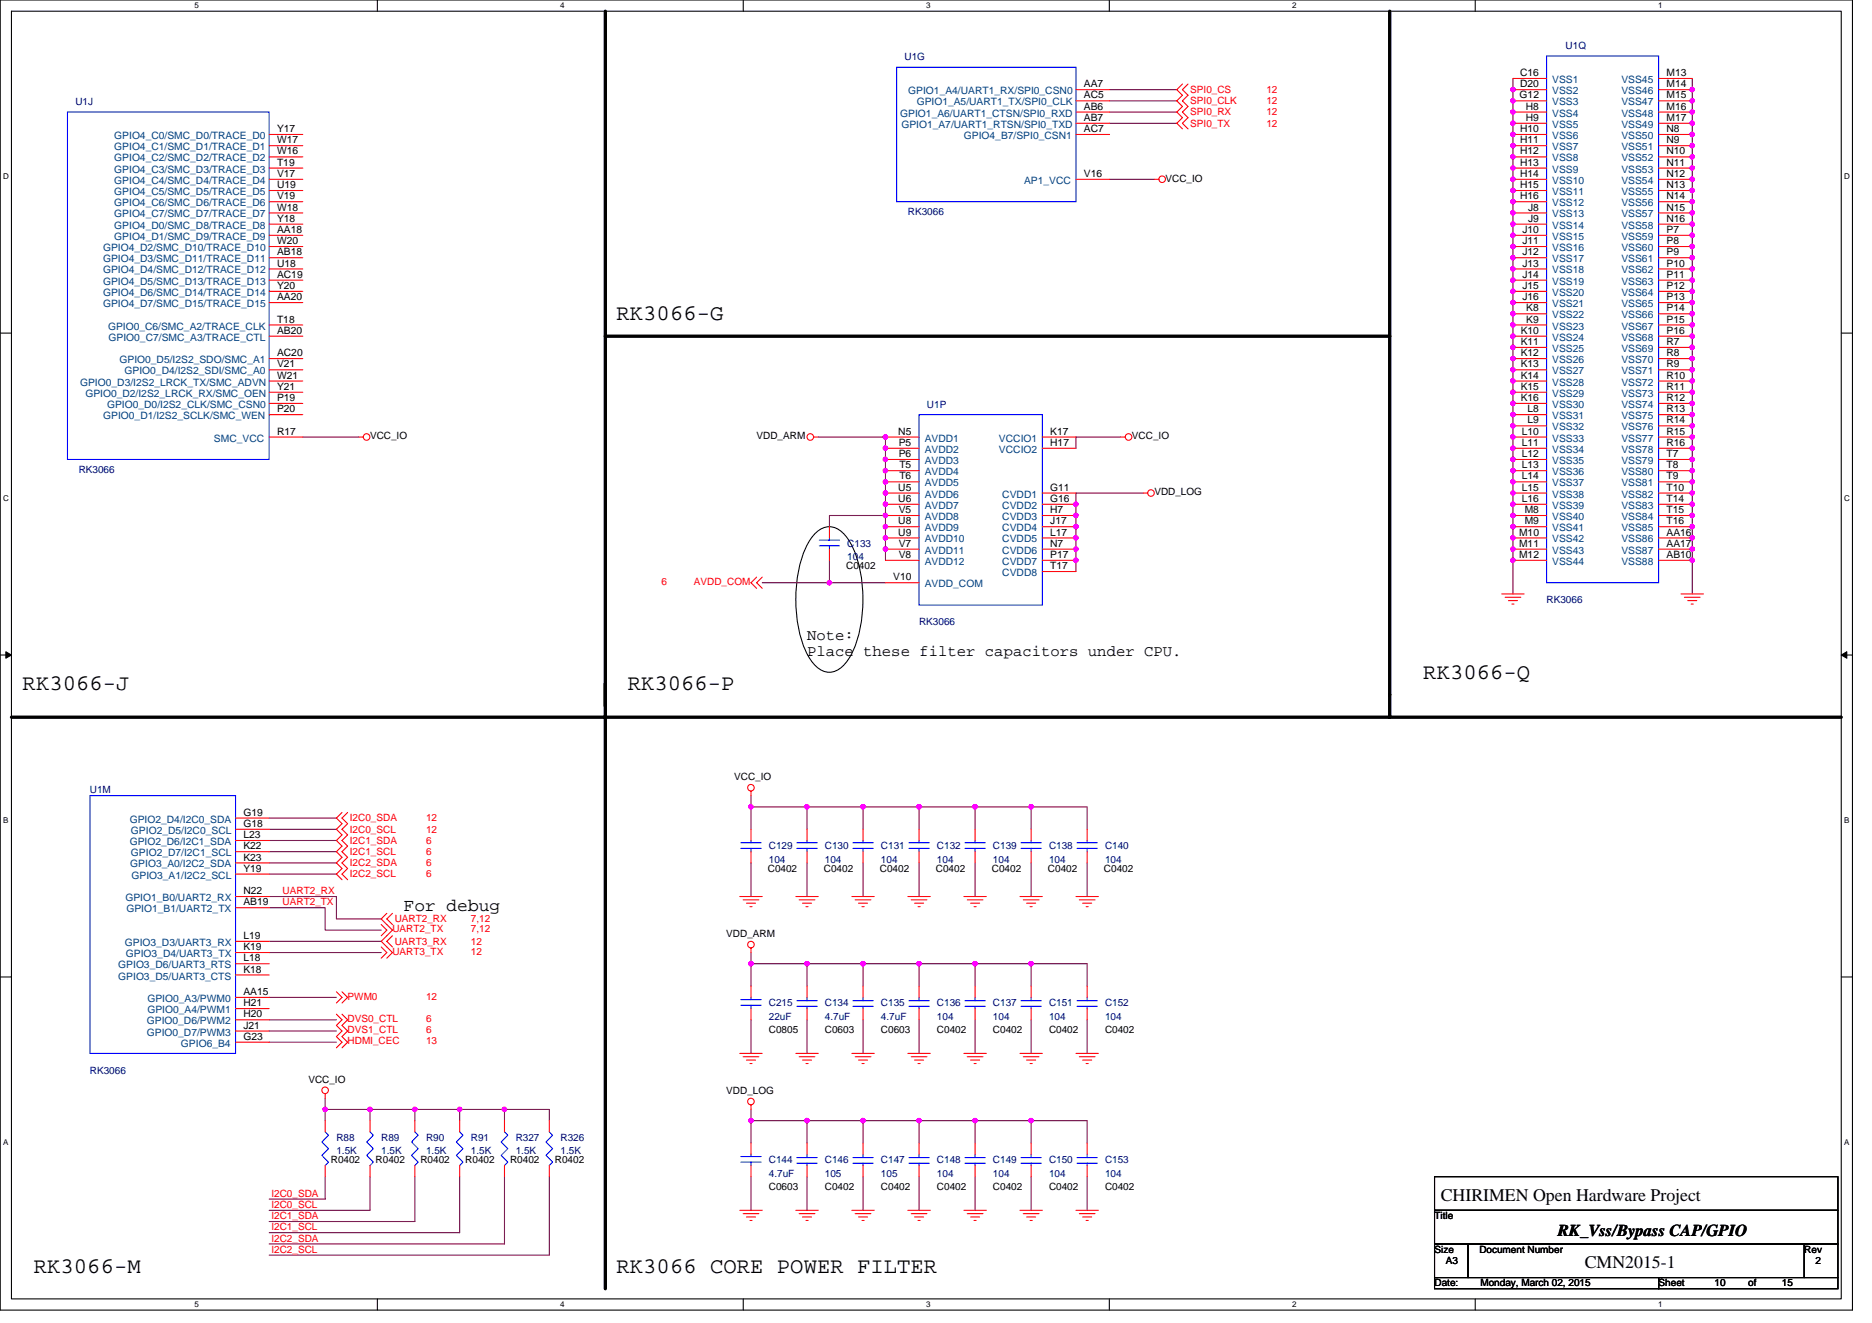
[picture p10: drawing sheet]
<svg xmlns="http://www.w3.org/2000/svg" width="297mm" height="210mm" viewBox="0 0 297 210" stroke-linecap="round" stroke-linejoin="round" font-family="sans-serif">
<path d="M0 0h293.9v207.9h-293.9zM1.8 1.8h290.4v204.3h-290.4z" fill="none" stroke="#000" stroke-width=".17"/>
<g fill="#fff">
<path d="M30.8 .2h.7v1.4h-.7z"/>
<path d="M30.8 206.3h.7v1.4h-.7z"/>
</g>
<path d="M59.9 0v1.8M59.9 206.1v1.8" fill="none" stroke="#000" stroke-width=".17"/>
<g fill="#fff">
<path d="M88.9 .2h.7v1.4h-.7z"/>
<path d="M88.9 206.3h.7v1.4h-.7z"/>
</g>
<path d="M117.9 0v1.8M117.9 206.1v1.8" fill="none" stroke="#000" stroke-width=".17"/>
<g fill="#fff">
<path d="M147 .2h.7v1.4h-.7z"/>
<path d="M147 206.3h.7v1.4h-.7z"/>
</g>
<path d="M176 0v1.8M176 206.1v1.8" fill="none" stroke="#000" stroke-width=".17"/>
<g fill="#fff">
<path d="M205 .2h.7v1.4h-.7z"/>
<path d="M205 206.3h.7v1.4h-.7z"/>
</g>
<path d="M234.1 0v1.8M234.1 206.1v1.8" fill="none" stroke="#000" stroke-width=".17"/>
<g fill="#fff">
<path d="M263.1 .2h.7v1.4h-.7z"/>
<path d="M263.1 206.3h.7v1.4h-.7z"/>
<path d="M.5 27.3h.9v1.4h-.9z"/>
<path d="M292.6 27.3h.9v1.4h-.9z"/>
<path d="M.5 78.4h.9v1.4h-.9z"/>
<path d="M292.6 78.4h.9v1.4h-.9z"/>
</g>
<path d="M0 52.9h1.8M292.2 52.9h1.7" fill="none" stroke="#000" stroke-width=".17"/>
<g fill="#fff">
<path d="M.5 129.5h.8v1.4h-.8z"/>
<path d="M292.6 129.5h.9v1.4h-.9z"/>
</g>
<path d="M0 103.9h1.8M292.2 103.9h1.7" fill="none" stroke="#000" stroke-width=".17"/>
<path d="M.9 103.4l.9 .5-.9 .5zM292.2 103.9l.8-.5v1z" fill="#000" stroke="#000" stroke-width=".16"/>
<g fill="#fff">
<path d="M.5 180.5h.8v1.4h-.8z"/>
<path d="M292.6 180.5h.9v1.4h-.9z"/>
</g>
<path d="M129.5 84.5a2.82 2.82 0 0 1 4.2 0 11.5 11.5 0 0 1 2.8 6.1 22.5 22.5 0 0 1-1.1 12.7 5.9 5.9 0 0 1-3.1 3.3 3.1 3.1 0 0 1-3.4-1.5 17.1 17.1 0 0 1-2.6-10 17 17 0 0 1 2.6-10zM0 155h1.8M292.2 155h1.7M227.6 186.7h64v5.3h-64zM227.6 192h64v5.4h-64zM227.6 197.4h5.4v5.3h-5.4zM233 197.4h53.3v5.3h-53.3zM286.3 197.4h5.3v5.3h-5.3zM227.6 202.7h35.6v1.8h-35.6zM263.2 202.7h28.4v1.8h-28.4z" fill="none" stroke="#000" stroke-width=".17"/>
<path d="M96.1 1.8v202.7M220.5 1.8v112h71.7M96.1 53.3h124.4M1.8 113.8h218.7" fill="none" stroke="#000" stroke-width=".53"/>
<g fill="none" stroke="#800040" stroke-width=".17">
<path d="M176.1 19.6h10.6M176.1 17.8h10.6M176.1 16h10.6M176.1 14.2h10.6M240.1 12.4v81.8M268.5 12.4v81.8M176.1 28.4h7.1M48 69.3h8.9M129.8 69.3h10.7v19.6M177.8 69.3h-7.1v1.8M181.4 78.2h-10.7v12.5M131.6 88.9v3.6h-10.7"/>
<path d="M131.6 92.5h8.9M140.5 81.8h-8.9v1.8M42.7 135.1h10.7M42.7 133.4h10.7M42.7 131.6h10.7M42.7 129.8h10.7M42.7 138.7h10.7M42.7 136.9h10.7M119.2 126.2v5.4M119.2 136.9v5.3M119.2 128h17.7M128.1 128v3.6"/>
<path d="M128.1 136.9v5.3M136.9 128h8.9v3.6M136.9 128v3.6M136.9 136.9v5.3M145.8 136.9v5.3M145.8 128h17.8M154.7 128v3.6M154.7 136.9v5.3M163.6 128v3.6M163.6 136.9v5.3M163.6 128h8.9v3.6M172.5 136.9v5.3"/>
<path d="M42.7 158.2h10.7M42.7 149.4h17.8M42.7 151.1h17.8M42.7 142.2h10.7v3.6h7.1M42.7 144h8.9v3.6h8.9M119.2 151.1v5.4M119.2 152.9h8.9v3.6M128.1 152.9h44.4v3.6M136.9 152.9v3.6M145.8 152.9v3.6M154.7 152.9v3.6M163.6 152.9v3.6"/>
<path d="M42.7 161.8h10.7M42.7 163.6h10.7M42.7 165.4h10.7M51.6 174.2v3.6M58.7 176v1.8M65.8 176v1.8M72.9 176v1.8M72.9 176h7.1v1.8M72.9 176h-21.3M80 176h7.2v1.8M119.2 176v5.4M119.2 177.8h8.9"/>
<path d="M119.2 161.8v5.3M128.1 177.8h8.8v3.6M128.1 177.8v3.6M128.1 161.8v5.3M136.9 177.8h35.6v3.6M136.9 161.8v5.3M145.8 177.8v3.6M145.8 161.8v5.3M154.7 177.8v3.6M154.7 161.8v5.3M163.6 161.8v5.3M163.6 177.8v3.6"/>
<path d="M172.5 161.8v5.3M51.6 186.7v3.5h-8.9M58.7 186.7v5.3h-16M65.8 186.7v7.1h-23.1M72.9 186.7v8.9h-30.2M80 186.7v10.7h-37.3M87.2 186.7v12.4h-44.5M119.2 186.7v5.3M128.1 186.7v5.3M136.9 186.7v5.3M145.8 186.7v5.3M154.7 186.7v5.3"/>
<path d="M163.6 186.7v5.3M172.5 186.7v5.3"/>
</g>
<g fill="#f0f" stroke="#f0f" stroke-width=".17">
<circle cx="58.7" cy="176" r=".35"/>
<circle cx="51.6" cy="176" r=".35"/>
<circle cx="268.5" cy="88.9" r=".35"/>
<circle cx="240.1" cy="88.9" r=".35"/>
<circle cx="136.9" cy="152.9" r=".35"/>
<circle cx="119.2" cy="128" r=".35"/>
<circle cx="136.9" cy="128" r=".35"/>
<circle cx="128" cy="128" r=".35"/>
<circle cx="145.8" cy="152.9" r=".35"/>
<circle cx="140.5" cy="87.1" r=".35"/>
<circle cx="140.5" cy="81.8" r=".35"/>
<circle cx="140.5" cy="69.3" r=".35"/>
<circle cx="140.5" cy="72.9" r=".35"/>
<circle cx="140.5" cy="85.3" r=".35"/>
<circle cx="140.5" cy="76.4" r=".35"/>
<circle cx="140.5" cy="74.7" r=".35"/>
<circle cx="140.5" cy="78.2" r=".35"/>
<circle cx="140.5" cy="71.1" r=".35"/>
<circle cx="140.5" cy="83.6" r=".35"/>
<circle cx="140.5" cy="80" r=".35"/>
<circle cx="170.7" cy="88.9" r=".35"/>
<circle cx="170.7" cy="87.1" r=".35"/>
<circle cx="170.7" cy="83.6" r=".35"/>
<circle cx="170.7" cy="81.8" r=".35"/>
<circle cx="170.7" cy="80" r=".35"/>
<circle cx="170.7" cy="85.3" r=".35"/>
<circle cx="240.1" cy="80" r=".35"/>
<circle cx="240.1" cy="78.2" r=".35"/>
<circle cx="240.1" cy="87.1" r=".35"/>
<circle cx="240.1" cy="60.4" r=".35"/>
<circle cx="240.1" cy="58.7" r=".35"/>
<circle cx="240.1" cy="71.1" r=".35"/>
<circle cx="240.1" cy="51.5" r=".35"/>
<circle cx="240.1" cy="49.8" r=".35"/>
<circle cx="240.1" cy="69.3" r=".35"/>
<circle cx="240.1" cy="76.4" r=".35"/>
<circle cx="240.1" cy="74.7" r=".35"/>
<circle cx="240.1" cy="85.3" r=".35"/>
<circle cx="240.1" cy="83.6" r=".35"/>
<circle cx="240.1" cy="48" r=".35"/>
<circle cx="240.1" cy="56.9" r=".35"/>
<circle cx="240.1" cy="67.6" r=".35"/>
<circle cx="240.1" cy="65.8" r=".35"/>
<circle cx="240.1" cy="64" r=".35"/>
<circle cx="240.1" cy="62.2" r=".35"/>
<circle cx="240.1" cy="72.9" r=".35"/>
<circle cx="240.1" cy="44.4" r=".35"/>
<circle cx="240.1" cy="81.8" r=".35"/>
<circle cx="240.1" cy="46.2" r=".35"/>
<circle cx="240.1" cy="55.1" r=".35"/>
<circle cx="240.1" cy="53.3" r=".35"/>
<circle cx="268.5" cy="71.1" r=".35"/>
<circle cx="268.5" cy="69.3" r=".35"/>
<circle cx="268.5" cy="72.9" r=".35"/>
<circle cx="268.5" cy="67.6" r=".35"/>
<circle cx="268.5" cy="65.8" r=".35"/>
<circle cx="268.5" cy="83.6" r=".35"/>
<circle cx="268.5" cy="81.8" r=".35"/>
<circle cx="268.5" cy="60.4" r=".35"/>
<circle cx="268.5" cy="58.7" r=".35"/>
<circle cx="268.5" cy="87.1" r=".35"/>
<circle cx="268.5" cy="76.4" r=".35"/>
<circle cx="268.5" cy="74.7" r=".35"/>
<circle cx="268.5" cy="64" r=".35"/>
<circle cx="268.5" cy="62.2" r=".35"/>
<circle cx="268.5" cy="85.3" r=".35"/>
<circle cx="268.5" cy="80" r=".35"/>
<circle cx="268.5" cy="78.2" r=".35"/>
<circle cx="268.5" cy="56.9" r=".35"/>
<circle cx="268.5" cy="35.5" r=".35"/>
<circle cx="268.5" cy="23.1" r=".35"/>
<circle cx="268.5" cy="21.3" r=".35"/>
<circle cx="268.5" cy="49.8" r=".35"/>
<circle cx="268.5" cy="48" r=".35"/>
<circle cx="268.5" cy="24.9" r=".35"/>
<circle cx="268.5" cy="51.5" r=".35"/>
<circle cx="268.5" cy="44.4" r=".35"/>
<circle cx="268.5" cy="40.9" r=".35"/>
<circle cx="268.5" cy="39.1" r=".35"/>
<circle cx="268.5" cy="33.8" r=".35"/>
<circle cx="268.5" cy="32" r=".35"/>
<circle cx="268.5" cy="19.5" r=".35"/>
<circle cx="268.5" cy="17.8" r=".35"/>
<circle cx="268.5" cy="16" r=".35"/>
<circle cx="268.5" cy="14.2" r=".35"/>
<circle cx="268.5" cy="37.3" r=".35"/>
<circle cx="268.5" cy="55.1" r=".35"/>
<circle cx="268.5" cy="53.3" r=".35"/>
<circle cx="268.5" cy="30.2" r=".35"/>
<circle cx="268.5" cy="46.2" r=".35"/>
<circle cx="268.5" cy="42.7" r=".35"/>
<circle cx="268.5" cy="28.4" r=".35"/>
<circle cx="268.5" cy="26.7" r=".35"/>
<circle cx="240.1" cy="28.4" r=".35"/>
<circle cx="240.1" cy="26.7" r=".35"/>
<circle cx="240.1" cy="17.8" r=".35"/>
<circle cx="240.1" cy="24.9" r=".35"/>
<circle cx="240.1" cy="30.2" r=".35"/>
<circle cx="240.1" cy="32" r=".35"/>
<circle cx="240.1" cy="42.7" r=".35"/>
<circle cx="240.1" cy="33.8" r=".35"/>
<circle cx="240.1" cy="21.3" r=".35"/>
<circle cx="240.1" cy="19.5" r=".35"/>
<circle cx="240.1" cy="40.9" r=".35"/>
<circle cx="240.1" cy="39.1" r=".35"/>
<circle cx="240.1" cy="37.3" r=".35"/>
<circle cx="240.1" cy="35.5" r=".35"/>
<circle cx="240.1" cy="16" r=".35"/>
<circle cx="240.1" cy="14.2" r=".35"/>
<circle cx="240.1" cy="23.1" r=".35"/>
<circle cx="154.7" cy="177.8" r=".35"/>
<circle cx="145.8" cy="177.8" r=".35"/>
<circle cx="136.9" cy="177.8" r=".35"/>
<circle cx="128" cy="177.8" r=".35"/>
<circle cx="65.8" cy="176" r=".35"/>
<circle cx="131.6" cy="92.4" r=".35"/>
<circle cx="128" cy="152.9" r=".35"/>
<circle cx="163.6" cy="152.9" r=".35"/>
<circle cx="154.7" cy="152.9" r=".35"/>
<circle cx="119.2" cy="152.9" r=".35"/>
<circle cx="119.2" cy="177.8" r=".35"/>
<circle cx="80" cy="176" r=".35"/>
<circle cx="72.9" cy="176" r=".35"/>
<circle cx="163.6" cy="177.8" r=".35"/>
<circle cx="163.6" cy="128" r=".35"/>
<circle cx="154.7" cy="128" r=".35"/>
<circle cx="145.8" cy="128" r=".35"/>
</g>
<g fill="none" stroke="#f00" stroke-width=".17">
<path d="M170.7 14.2h5.4M170.7 16h5.4M170.7 17.8h5.4M170.7 19.6h5.4M187.6 13.3l-.9 .9 .9 .9-.9 .9 .9 .9-.9 .9 .9 .9-.9 .9 .9 .8M188.5 13.3l-.9 .9 .9 .9-.9 .9 .9 .9-.9 .9 .9 .9-.9 .9 .9 .8M240.1 14.2h5.3M240.1 16h5.3M240.1 17.8h5.3M240.1 19.6h5.3M240.1 12.4h5.3M263.2 14.2h5.3"/>
<path d="M263.2 16h5.3M263.2 17.8h5.3M263.2 19.6h5.3M263.2 12.4h5.3M42.7 21.3h5.3M42.7 28.4h5.3M42.7 23.1h5.3M42.7 24.9h5.3M42.7 26.7h5.3M42.7 30.2h5.3M42.7 32h5.3M42.7 33.8h5.3"/>
<path d="M42.7 35.6h5.3M42.7 37.3h5.3M42.7 39.1h5.3M170.7 21.3h5.4M170.7 28.4h5.4M183.2 28.4h.7M240.1 21.3h5.3M240.1 28.4h5.3M240.1 23.1h5.3M240.1 24.9h5.3M240.1 26.7h5.3M240.1 30.2h5.3"/>
<path d="M240.1 32h5.3M240.1 33.8h5.3M240.1 35.6h5.3M240.1 37.3h5.3M240.1 39.1h5.3M263.2 21.3h5.3M263.2 28.4h5.3M263.2 23.1h5.3M263.2 24.9h5.3M263.2 26.7h5.3M263.2 30.2h5.3M263.2 32h5.3"/>
<path d="M263.2 33.8h5.3M263.2 35.6h5.3M263.2 37.3h5.3M263.2 39.1h5.3M42.7 51.6h5.3M42.7 53.3h5.3M42.7 56.9h5.3M42.7 58.7h5.3M42.7 40.9h5.3M42.7 42.7h5.3M42.7 44.4h5.3M42.7 46.2h5.3"/>
<path d="M42.7 48h5.3M240.1 51.6h5.3M240.1 53.3h5.3M240.1 56.9h5.3M240.1 58.7h5.3M240.1 40.9h5.3M240.1 42.7h5.3M240.1 44.4h5.3M240.1 46.2h5.3M240.1 48h5.3M240.1 49.8h5.3M240.1 55.1h5.3"/>
<path d="M263.2 51.6h5.3M263.2 53.3h5.3M263.2 56.9h5.3M263.2 58.7h5.3M263.2 40.9h5.3M263.2 42.7h5.3M263.2 44.4h5.3M263.2 46.2h5.3M263.2 48h5.3M263.2 49.8h5.3M263.2 55.1h5.3M42.7 60.5h5.3"/>
<path d="M42.7 62.2h5.3M42.7 64h5.3M42.7 65.8h5.3M42.7 69.3h5.3M56.9 69.3h.8M129.1 69.3h.7M140.5 69.3h5.3M140.5 71.1h5.3M140.5 78.2h5.3M140.5 72.9h5.3M140.5 74.7h5.3M140.5 76.5h5.3"/>
<path d="M165.4 69.3h5.3M165.4 71.1h5.3M165.4 78.2h5.3M177.8 69.3h.8M181.4 78.2h.7M240.1 60.5h5.3M240.1 62.2h5.3M240.1 64h5.3M240.1 65.8h5.3M240.1 69.3h5.3M240.1 71.1h5.3M240.1 78.2h5.3"/>
<path d="M240.1 72.9h5.3M240.1 74.7h5.3M240.1 76.5h5.3M240.1 67.6h5.3M263.2 60.5h5.3M263.2 62.2h5.3M263.2 64h5.3M263.2 65.8h5.3M263.2 69.3h5.3M263.2 71.1h5.3M263.2 78.2h5.3M263.2 72.9h5.3"/>
<path d="M263.2 74.7h5.3M263.2 76.5h5.3M263.2 67.6h5.3M120.1 91.6l-.9 .9 .9 .8M120.9 91.6l-.8 .9 .8 .8M131.6 83.6v1.7M131.6 87.1v1.8M140.5 80h5.3M140.5 81.8h5.3M140.5 83.6h5.3M140.5 85.3h5.3M140.5 87.1h5.3"/>
<path d="M140.5 88.9h5.3M140.5 92.5h5.3M165.4 80h5.3M165.4 81.8h5.3M165.4 83.6h5.3M165.4 85.3h5.3M165.4 87.1h5.3M165.4 88.9h5.3M165.4 90.7h5.3M238.3 94.2h3.5M238.8 94.8h2.5M239.3 95.3h1.5"/>
<path d="M239.9 95.8h.3M240.1 80h5.3M240.1 81.8h5.3M240.1 83.6h5.3M240.1 85.3h5.3M240.1 87.1h5.3M240.1 88.9h5.3M263.2 80h5.3M263.2 81.8h5.3M263.2 83.6h5.3M263.2 85.3h5.3M263.2 87.1h5.3"/>
<path d="M263.2 88.9h5.3M266.7 94.2h3.6M267.3 94.8h2.5M267.8 95.3h1.4M268.3 95.8h.4M37.4 129.8h5.3M37.4 131.6h5.3M37.4 133.3h5.3M37.4 135.1h5.3M37.4 136.9h5.3M37.4 138.7h5.3M54.3 128.9l-.9 .9 .9 .9-.9 .9 .9 .9-.9 .8 .9 .9-.9 .9 .9 .9-.9 .9 .9 .9-.9 .9 .9 .9"/>
<path d="M55.2 128.9l-.9 .9 .9 .9-.9 .9 .9 .9-.9 .8 .9 .9-.9 .9 .9 .9-.9 .9 .9 .9-.9 .9 .9 .9M119.2 125.5v.7M119.2 131.6v1.7M119.2 135.1v1.8M128.1 131.6v1.7M128.1 135.1v1.8M136.9 131.6v1.7M136.9 135.1v1.8M145.8 131.6v1.7M145.8 135.1v1.8M154.7 131.6v1.7M154.7 135.1v1.8"/>
<path d="M163.6 131.6v1.7M163.6 135.1v1.8M172.5 131.6v1.7M172.5 135.1v1.8M37.4 142.2h5.3M37.4 144h5.3M37.4 149.4h5.3M37.4 151.1h5.3M37.4 154.7h5.3M37.4 152.9h5.3M37.4 158.2h5.3M53.4 157.4l.9 .8-.9 .9"/>
<path d="M54.3 157.4l.9 .8-.9 .9M60.5 150.2l.9 .9-.9 .9M60.5 146.7l.9 .9-.9 .9M61.4 144.9l-.9 .9 1.8 1.8-1.8 1.8 1.8 1.7-.9 .9M62.3 144.9l-.9 .9 .9 .9M62.3 148.5l-.9 .9 .9 .8M117.4 142.2h3.5M117.9 142.8h2.5M118.4 143.3h1.5M119 143.8h.3M119.2 150.4v.7M119.2 156.5v1.7"/>
<path d="M126.3 142.2h3.5M126.8 142.8h2.5M127.3 143.3h1.5M127.9 143.8h.3M128.1 156.5v1.7M135.2 142.2h3.5M135.7 142.8h2.5M136.2 143.3h1.5M136.8 143.8h.3M136.9 156.5v1.7M144.1 142.2h3.5M144.6 142.8h2.5"/>
<path d="M145.1 143.3h1.5M145.7 143.8h.3M145.8 156.5v1.7M152.9 142.2h3.6M153.5 142.8h2.5M154 143.3h1.4M154.6 143.8h.3M154.7 156.5v1.7M161.8 142.2h3.6M162.4 142.8h2.5M162.9 143.3h1.4M163.4 143.8h.4"/>
<path d="M163.6 156.5v1.7M170.7 142.2h3.6M171.3 142.8h2.5M171.8 143.3h1.4M172.3 143.8h.4M172.5 156.5v1.7M37.4 163.6h5.3M37.4 161.8h5.3M37.4 160h5.3M37.4 165.4h5.3M51.6 173.5v.7M51.6 177.8v1.8"/>
<path d="M53.4 160.9l.9 .9-.9 .9 .9 .9-.9 .9 .9 .9-.9 .8M54.3 160.9l.9 .9-.9 .9 .9 .9-.9 .9 .9 .9-.9 .8M58.7 177.8v1.8M65.8 177.8v1.8M72.9 177.8v1.8M80 177.8v1.8M87.2 177.8v1.8M117.4 167.1h3.5M117.9 167.7h2.5M118.4 168.2h1.5M119 168.7h.3M119.2 160v1.8"/>
<path d="M119.2 175.3v.7M126.3 167.1h3.5M126.8 167.7h2.5M127.3 168.2h1.5M127.9 168.7h.3M128.1 160v1.8M135.2 167.1h3.5M135.7 167.7h2.5M136.2 168.2h1.5M136.8 168.7h.3M136.9 160v1.8M144.1 167.1h3.5"/>
<path d="M144.6 167.7h2.5M145.1 168.2h1.5M145.7 168.7h.3M145.8 160v1.8M152.9 167.1h3.6M153.5 167.7h2.5M154 168.2h1.4M154.6 168.7h.3M154.7 160v1.8M161.8 167.1h3.6M162.4 167.7h2.5M162.9 168.2h1.4"/>
<path d="M163.4 168.7h.4M163.6 160v1.8M170.7 167.1h3.6M171.3 167.7h2.5M171.8 168.2h1.4M172.3 168.7h.4M172.5 160v1.8M51.6 184.9v1.8M58.7 184.9v1.8M65.8 184.9v1.8M72.9 184.9v1.8M80 184.9v1.8"/>
<path d="M87.2 184.9v1.8M117.4 192h3.5M117.9 192.6h2.5M118.4 193.1h1.5M119 193.6h.3M119.2 181.4v1.7M119.2 184.9v1.8M126.3 192h3.5M126.8 192.6h2.5M127.3 193.1h1.5M127.9 193.6h.3M128.1 181.4v1.7"/>
<path d="M128.1 184.9v1.8M135.2 192h3.5M135.7 192.6h2.5M136.2 193.1h1.5M136.8 193.6h.3M136.9 181.4v1.7M136.9 184.9v1.8M144.1 192h3.5M144.6 192.6h2.5M145.1 193.1h1.5M145.7 193.6h.3M145.8 181.4v1.7"/>
<path d="M145.8 184.9v1.8M152.9 192h3.6M153.5 192.6h2.5M154 193.1h1.4M154.6 193.6h.3M154.7 181.4v1.7M154.7 184.9v1.8M161.8 192h3.6M162.4 192.6h2.5M162.9 193.1h1.4M163.4 193.6h.4M163.6 181.4v1.7"/>
<path d="M163.6 184.9v1.8M170.7 192h3.6M171.3 192.6h2.5M171.8 193.1h1.4M172.3 193.6h.4M172.5 181.4v1.7M172.5 184.9v1.8"/>
<circle cx="184.4" cy="28.4" r=".52"/>
<circle cx="58.2" cy="69.3" r=".52"/>
<circle cx="128.6" cy="69.3" r=".52"/>
<circle cx="179.1" cy="69.3" r=".52"/>
<circle cx="182.6" cy="78.2" r=".52"/>
<circle cx="119.2" cy="125" r=".52"/>
<circle cx="119.2" cy="149.9" r=".52"/>
<circle cx="51.6" cy="173" r=".52"/>
<circle cx="119.2" cy="174.8" r=".52"/>
</g>
<g fill="none" stroke="#00f" stroke-width=".17">
<path d="M10.7 17.8h32v55.1h-32zM142.3 10.7h28.4v21.3h-28.4zM245.4 8.9h17.8v83.6h-17.8zM145.8 65.8h19.6v30.2h-19.6zM130 86.6h3.2M130 85.7h3.2M131.6 85.3v.4M131.6 86.6v.5M14.3 126.2h23.1v40.9h-23.1zM117.6 134.6h3.2M117.6 133.7h3.2M119.2 133.3v.4"/>
<path d="M119.2 134.6v.5M126.4 134.6h3.3M126.4 133.7h3.3M128.1 133.3v.4M128.1 134.6v.5M135.3 134.6h3.3M135.3 133.7h3.3M136.9 133.3v.4M136.9 134.6v.5M144.2 134.6h3.2M144.2 133.7h3.2M145.8 133.3v.4"/>
<path d="M145.8 134.6v.5M153.1 134.6h3.2M153.1 133.7h3.2M154.7 133.3v.4M154.7 134.6v.5M162 134.6h3.2M162 133.7h3.2M163.6 133.3v.4M163.6 134.6v.5M170.9 134.6h3.2M170.9 133.7h3.2M172.5 133.3v.4"/>
<path d="M172.5 134.6v.5M117.6 159.5h3.2M117.6 158.6h3.2M119.2 158.2v.4M119.2 159.5v.5M126.4 158.8h3.3M126.4 159.7h3.3M128.1 158.2v.6M128.1 159.7v.3M135.3 158.8h3.3M135.3 159.7h3.3M136.9 158.2v.6"/>
<path d="M136.9 159.7v.3M144.2 158.8h3.2M144.2 159.7h3.2M145.8 158.2v.6M145.8 159.7v.3M153.1 158.8h3.2M153.1 159.7h3.2M154.7 158.2v.6M154.7 159.7v.3M162 158.8h3.2M162 159.7h3.2M163.6 158.2v.6"/>
<path d="M163.6 159.7v.3M170.9 158.8h3.2M170.9 159.7h3.2M172.5 158.2v.6M172.5 159.7v.3M51.6 179.6l.5 .5-1 1.1 1 1-1 1.1 1 1.1-.5 .5M58.7 179.6l.5 .5-1 1.1 1 1-1 1.1 1 1.1-.5 .5M65.8 179.6l.6 .5-1.1 1.1 1.1 1-1.1 1.1 1.1 1.1-.6 .5M72.9 179.6l.6 .5-1.1 1.1 1.1 1-1.1 1.1 1.1 1.1-.6 .5M80 179.6l.6 .5-1.1 1.1 1.1 1-1.1 1.1 1.1 1.1-.6 .5M87.2 179.6l.5 .5-1.1 1.1 1.1 1-1.1 1.1 1.1 1.1-.5 .5M117.6 184.4h3.2"/>
<path d="M117.6 183.5h3.2M119.2 183.1v.4M119.2 184.4v.5M126.4 183.7h3.3M126.4 184.6h3.3M128.1 183.1v.6M128.1 184.6v.3M135.3 183.7h3.3M135.3 184.6h3.3M136.9 183.1v.6M136.9 184.6v.3M144.2 183.7h3.2"/>
<path d="M144.2 184.6h3.2M145.8 183.1v.6M145.8 184.6v.3M153.1 183.7h3.2M153.1 184.6h3.2M154.7 183.1v.6M154.7 184.6v.3M162 183.7h3.2M162 184.6h3.2M163.6 183.1v.6M163.6 184.6v.3M170.9 183.7h3.2"/>
<path d="M170.9 184.6h3.2M172.5 183.1v.6M172.5 184.6v.3"/>
</g>
<g font-size="3.5">
<text x="97.8" y="50.8">RK3066-G</text>
<text x="225.8" y="107.7">RK3066-Q</text>
<text x="3.6" y="109.5">RK3066-J</text>
<text x="99.6" y="109.5">RK3066-P</text>
<text x="5.4" y="202">RK3066-M</text>
<text x="97.8" y="202">RK3066 CORE POWER FILTER</text>
</g>
<g font-size="2.8">
<text x="64" y="144.5">For debug</text>
<text x="228.6" y="190.5">CHIRIMEN Open Hardware Project</text>
<text x="251.5" y="201.1">CMN2015-1</text>
</g>
<text font-size="2.6" x="247.2" y="196.2">RK_Vss/Bypass CAP/GPIO</text>
<g font-size="2.5">
<text x="128.1" y="101.5">Note:</text>
<text x="128.1" y="104">Place these filter capacitors under CPU.</text>
</g>
<g font-size="1.6" fill="#000080">
<text x="143.5" y="9.6">U1G</text>
<text x="248.4" y="7.8">U1Q</text>
<text x="12" y="16.7">U1J</text>
<text x="144.1" y="34.1">RK3066</text>
<text x="147.1" y="64.7">U1P</text>
<text x="12.5" y="75">RK3066</text>
<text x="134.4" y="86.8">C133</text>
<text x="134.4" y="88.9">104</text>
<text x="245.4" y="95.7">RK3066</text>
<text x="145.8" y="99.2">RK3066</text>
<text x="14.3" y="125.9">U1M</text>
<text x="122" y="134.8">C129</text>
<text x="122" y="136.9">104</text>
<text x="130.9" y="134.8">C130</text>
<text x="130.9" y="136.9">104</text>
<text x="139.8" y="134.8">C131</text>
<text x="139.8" y="136.9">104</text>
<text x="148.7" y="134.8">C132</text>
<text x="148.7" y="136.9">104</text>
<text x="157.6" y="134.8">C139</text>
<text x="157.6" y="136.9">104</text>
<text x="166.5" y="134.8">C138</text>
<text x="166.5" y="136.9">104</text>
<text x="175.3" y="134.8">C140</text>
<text x="175.3" y="136.9">104</text>
<text x="122" y="159.7">C215</text>
<text x="122" y="161.8">22uF</text>
<text x="130.9" y="159.7">C134</text>
<text x="130.9" y="161.8">4.7uF</text>
<text x="139.8" y="159.7">C135</text>
<text x="139.8" y="161.8">4.7uF</text>
<text x="148.7" y="159.7">C136</text>
<text x="148.7" y="161.8">104</text>
<text x="157.6" y="159.7">C137</text>
<text x="157.6" y="161.8">104</text>
<text x="166.5" y="159.7">C151</text>
<text x="166.5" y="161.8">104</text>
<text x="175.3" y="159.7">C152</text>
<text x="175.3" y="161.8">104</text>
<text x="14.3" y="170.3">RK3066</text>
<text x="53.4" y="181">R88</text>
<text x="53.4" y="183.1">1.5K</text>
<text x="60.5" y="181">R89</text>
<text x="60.5" y="183.1">1.5K</text>
<text x="67.6" y="181">R90</text>
<text x="67.6" y="183.1">1.5K</text>
<text x="74.7" y="181">R91</text>
<text x="74.7" y="183.1">1.5K</text>
<text x="81.8" y="181">R327</text>
<text x="81.8" y="183.1">1.5K</text>
<text x="88.9" y="181">R326</text>
<text x="88.9" y="183.1">1.5K</text>
<text x="122" y="184.6">C144</text>
<text x="130.9" y="184.6">C146</text>
<text x="139.8" y="184.6">C147</text>
<text x="148.7" y="184.6">C148</text>
<text x="157.6" y="184.6">C149</text>
<text x="166.5" y="184.6">C150</text>
<text x="175.3" y="184.6">C153</text>
<text x="122" y="186.7">4.7uF</text>
<text x="130.9" y="186.7">105</text>
<text x="139.8" y="186.7">105</text>
<text x="148.7" y="186.7">104</text>
<text x="157.6" y="186.7">104</text>
<text x="166.5" y="186.7">104</text>
<text x="175.3" y="186.7">104</text>
</g>
<g font-size="1.6" fill="#004080">
<text x="144.1" y="14.9">GPIO1_A4/UART1_RX/SPI0_CSN0</text>
<text x="145.5" y="16.7">GPIO1_A5/UART1_TX/SPI0_CLK</text>
<text x="246.3" y="16.7">VSS3</text>
<text x="246.3" y="13.2">VSS1</text>
<text x="246.3" y="14.9">VSS2</text>
<text x="257.3" y="13.2">VSS45</text>
<text x="257.3" y="14.9">VSS46</text>
<text x="257.3" y="16.7">VSS47</text>
<text x="18.1" y="22.1">GPIO4_C0/SMC_D0/TRACE_D0</text>
<text x="18.1" y="23.8">GPIO4_C1/SMC_D1/TRACE_D1</text>
<text x="142.9" y="18.5">GPIO1_A6/UART1_CTSN/SPI0_RXD</text>
<text x="143" y="20.3">GPIO1_A7/UART1_RTSN/SPI0_TXD</text>
<text x="152.9" y="22.1">GPIO4_B7/SPI0_CSN1</text>
<text x="246.3" y="18.5">VSS4</text>
<text x="246.3" y="20.3">VSS5</text>
<text x="246.3" y="22.1">VSS6</text>
<text x="246.3" y="23.8">VSS7</text>
<text x="257.3" y="18.5">VSS48</text>
<text x="257.3" y="20.3">VSS49</text>
<text x="257.3" y="22.1">VSS50</text>
<text x="257.3" y="23.8">VSS51</text>
<text x="18.1" y="25.6">GPIO4_C2/SMC_D2/TRACE_D2</text>
<text x="18.1" y="27.4">GPIO4_C3/SMC_D3/TRACE_D3</text>
<text x="18.1" y="29.2">GPIO4_C4/SMC_D4/TRACE_D4</text>
<text x="162.5" y="29.2">AP1_VCC</text>
<text x="246.3" y="25.6">VSS8</text>
<text x="246.3" y="27.4">VSS9</text>
<text x="246.3" y="29.2">VSS10</text>
<text x="257.3" y="25.6">VSS52</text>
<text x="257.3" y="27.4">VSS53</text>
<text x="257.3" y="29.2">VSS54</text>
<text x="18.1" y="30.9">GPIO4_C5/SMC_D5/TRACE_D5</text>
<text x="18.1" y="32.7">GPIO4_C6/SMC_D6/TRACE_D6</text>
<text x="18.1" y="34.5">GPIO4_C7/SMC_D7/TRACE_D7</text>
<text x="246.3" y="30.9">VSS11</text>
<text x="246.3" y="32.7">VSS12</text>
<text x="246.3" y="34.5">VSS13</text>
<text x="257.3" y="30.9">VSS55</text>
<text x="257.3" y="32.7">VSS56</text>
<text x="257.3" y="34.5">VSS57</text>
<text x="16.4" y="39.8">GPIO4_D2/SMC_D10/TRACE_D10</text>
<text x="16.4" y="41.6">GPIO4_D3/SMC_D11/TRACE_D11</text>
<text x="18.1" y="36.3">GPIO4_D0/SMC_D8/TRACE_D8</text>
<text x="18.1" y="38.1">GPIO4_D1/SMC_D9/TRACE_D9</text>
<text x="246.3" y="36.3">VSS14</text>
<text x="246.3" y="38.1">VSS15</text>
<text x="246.3" y="39.8">VSS16</text>
<text x="246.3" y="41.6">VSS17</text>
<text x="257.3" y="36.3">VSS58</text>
<text x="257.3" y="38.1">VSS59</text>
<text x="257.3" y="39.8">VSS60</text>
<text x="257.3" y="41.6">VSS61</text>
<text x="16.4" y="43.4">GPIO4_D4/SMC_D12/TRACE_D12</text>
<text x="16.4" y="45.2">GPIO4_D5/SMC_D13/TRACE_D13</text>
<text x="16.4" y="46.9">GPIO4_D6/SMC_D14/TRACE_D14</text>
<text x="246.3" y="43.4">VSS18</text>
<text x="246.3" y="45.2">VSS19</text>
<text x="246.3" y="46.9">VSS20</text>
<text x="257.3" y="43.4">VSS62</text>
<text x="257.3" y="45.2">VSS63</text>
<text x="257.3" y="46.9">VSS64</text>
<text x="16.4" y="48.7">GPIO4_D7/SMC_D15/TRACE_D15</text>
<text x="17.1" y="52.3">GPIO0_C6/SMC_A2/TRACE_CLK</text>
<text x="246.3" y="48.7">VSS21</text>
<text x="246.3" y="50.5">VSS22</text>
<text x="246.3" y="52.3">VSS23</text>
<text x="257.3" y="48.7">VSS65</text>
<text x="257.3" y="50.5">VSS66</text>
<text x="257.3" y="52.3">VSS67</text>
<text x="17.2" y="54.1">GPIO0_C7/SMC_A3/TRACE_CTL</text>
<text x="19" y="57.6">GPIO0_D5/I2S2_SDO/SMC_A1</text>
<text x="19.8" y="59.4">GPIO0_D4/I2S2_SDI/SMC_A0</text>
<text x="246.3" y="54.1">VSS24</text>
<text x="246.3" y="55.8">VSS25</text>
<text x="246.3" y="57.6">VSS26</text>
<text x="246.3" y="59.4">VSS27</text>
<text x="257.3" y="54.1">VSS68</text>
<text x="257.3" y="55.8">VSS69</text>
<text x="257.3" y="57.6">VSS70</text>
<text x="257.3" y="59.4">VSS71</text>
<text x="12.7" y="61.2">GPIO0_D3/I2S2_LRCK_TX/SMC_ADVN</text>
<text x="13.5" y="62.9">GPIO0_D2/I2S2_LRCK_RX/SMC_OEN</text>
<text x="17" y="64.7">GPIO0_D0/I2S2_CLK/SMC_CSN0</text>
<text x="246.3" y="61.2">VSS28</text>
<text x="246.3" y="62.9">VSS29</text>
<text x="246.3" y="64.7">VSS30</text>
<text x="257.3" y="61.2">VSS72</text>
<text x="257.3" y="62.9">VSS73</text>
<text x="257.3" y="64.7">VSS74</text>
<text x="16.4" y="66.5">GPIO0_D1/I2S2_SCLK/SMC_WEN</text>
<text x="33.9" y="70.1">SMC_VCC</text>
<text x="146.7" y="70.1">AVDD1</text>
<text x="146.7" y="71.8">AVDD2</text>
<text x="158.5" y="70.1">VCCIO1</text>
<text x="158.5" y="71.8">VCCIO2</text>
<text x="246.3" y="66.5">VSS31</text>
<text x="246.3" y="68.3">VSS32</text>
<text x="246.3" y="70.1">VSS33</text>
<text x="246.3" y="71.8">VSS34</text>
<text x="257.3" y="66.5">VSS75</text>
<text x="257.3" y="68.3">VSS76</text>
<text x="257.3" y="70.1">VSS77</text>
<text x="257.3" y="71.8">VSS78</text>
<text x="146.7" y="73.6">AVDD3</text>
<text x="146.7" y="75.4">AVDD4</text>
<text x="146.7" y="77.2">AVDD5</text>
<text x="246.3" y="73.6">VSS35</text>
<text x="246.3" y="75.4">VSS36</text>
<text x="246.3" y="77.2">VSS37</text>
<text x="257.3" y="73.6">VSS79</text>
<text x="257.3" y="75.4">VSS80</text>
<text x="257.3" y="77.2">VSS81</text>
<text x="146.7" y="79">AVDD6</text>
<text x="146.7" y="80.7">AVDD7</text>
<text x="146.7" y="82.5">AVDD8</text>
<text x="159" y="79">CVDD1</text>
<text x="159" y="80.7">CVDD2</text>
<text x="159" y="82.5">CVDD3</text>
<text x="246.3" y="79">VSS38</text>
<text x="246.3" y="80.7">VSS39</text>
<text x="246.3" y="82.5">VSS40</text>
<text x="257.3" y="79">VSS82</text>
<text x="257.3" y="80.7">VSS83</text>
<text x="257.3" y="82.5">VSS84</text>
<text x="146.7" y="84.3">AVDD9</text>
<text x="146.7" y="86.1">AVDD10</text>
<text x="146.7" y="87.8">AVDD11</text>
<text x="146.7" y="89.6">AVDD12</text>
<text x="159" y="84.3">CVDD4</text>
<text x="159" y="86.1">CVDD5</text>
<text x="159" y="87.8">CVDD6</text>
<text x="159" y="89.6">CVDD7</text>
<text x="246.3" y="84.3">VSS41</text>
<text x="246.3" y="86.1">VSS42</text>
<text x="246.3" y="87.8">VSS43</text>
<text x="246.3" y="89.6">VSS44</text>
<text x="257.3" y="84.3">VSS85</text>
<text x="257.3" y="86.1">VSS86</text>
<text x="257.3" y="87.8">VSS87</text>
<text x="257.3" y="89.6">VSS88</text>
<text x="146.7" y="93.2">AVDD_COM</text>
<text x="159" y="91.4">CVDD8</text>
<text x="20.6" y="130.5">GPIO2_D4/I2C0_SDA</text>
<text x="20.6" y="134.1">GPIO2_D6/I2C1_SDA</text>
<text x="20.7" y="137.6">GPIO3_A0/I2C2_SDA</text>
<text x="20.8" y="132.3">GPIO2_D5/I2C0_SCL</text>
<text x="20.8" y="135.8">GPIO2_D7/I2C1_SCL</text>
<text x="19.9" y="143">GPIO1_B0/UART2_RX</text>
<text x="20.9" y="139.4">GPIO3_A1/I2C2_SCL</text>
<text x="20.1" y="144.7">GPIO1_B1/UART2_TX</text>
<text x="18.8" y="155.4">GPIO3_D5/UART3_CTS</text>
<text x="18.8" y="153.6">GPIO3_D6/UART3_RTS</text>
<text x="19.8" y="150.1">GPIO3_D3/UART3_RX</text>
<text x="20" y="151.8">GPIO3_D4/UART3_TX</text>
<text x="23.4" y="160.7">GPIO0_A4/PWM1</text>
<text x="23.4" y="159">GPIO0_A3/PWM0</text>
<text x="23.3" y="164.3">GPIO0_D7/PWM3</text>
<text x="23.3" y="162.5">GPIO0_D6/PWM2</text>
<text x="28.7" y="166.1">GPIO6_B4</text>
</g>
<g font-size="1.6">
<text x="172" y="15.6">AC5</text>
<text x="172" y="13.8">AA7</text>
<text x="172" y="17.4">AB6</text>
<text x="241.1" y="15.6">G12</text>
<text x="241.2" y="12.1">C16</text>
<text x="241.2" y="13.8">D20</text>
<text x="242.1" y="17.4">H8</text>
<text x="264.4" y="12.1">M13</text>
<text x="264.4" y="13.8">M14</text>
<text x="264.4" y="15.6">M15</text>
<text x="264.4" y="17.4">M16</text>
<text x="44" y="21">Y17</text>
<text x="44" y="22.7">W17</text>
<text x="172" y="19.2">AB7</text>
<text x="172" y="21">AC7</text>
<text x="241.2" y="21">H10</text>
<text x="241.2" y="22.7">H11</text>
<text x="242.1" y="19.2">H9</text>
<text x="264.4" y="19.2">M17</text>
<text x="264.4" y="21">N8</text>
<text x="264.4" y="22.7">N9</text>
<text x="44" y="24.5">W16</text>
<text x="44" y="26.3">T19</text>
<text x="44" y="28.1">V17</text>
<text x="44" y="29.8">U19</text>
<text x="172" y="28.1">V16</text>
<text x="185" y="28.8">VCC_IO</text>
<text x="241.2" y="24.5">H12</text>
<text x="241.2" y="26.3">H13</text>
<text x="241.2" y="28.1">H14</text>
<text x="241.2" y="29.8">H15</text>
<text x="264.4" y="24.5">N10</text>
<text x="264.4" y="26.3">N11</text>
<text x="264.4" y="28.1">N12</text>
<text x="264.4" y="29.8">N13</text>
<text x="44" y="31.6">V19</text>
<text x="44" y="33.4">W18</text>
<text x="44" y="35.2">Y18</text>
<text x="241.2" y="31.6">H16</text>
<text x="242.5" y="33.4">J8</text>
<text x="242.5" y="35.2">J9</text>
<text x="264.4" y="31.6">N14</text>
<text x="264.4" y="33.4">N15</text>
<text x="264.4" y="35.2">N16</text>
<text x="44" y="37">AA18</text>
<text x="44" y="38.7">W20</text>
<text x="44" y="40.5">AB18</text>
<text x="241.6" y="37">J10</text>
<text x="241.6" y="38.7">J11</text>
<text x="241.6" y="40.5">J12</text>
<text x="264.4" y="37">P7</text>
<text x="264.4" y="38.7">P8</text>
<text x="264.4" y="40.5">P9</text>
<text x="44" y="42.3">U18</text>
<text x="44" y="44.1">AC19</text>
<text x="44" y="45.8">Y20</text>
<text x="44" y="47.6">AA20</text>
<text x="241.6" y="42.3">J13</text>
<text x="241.6" y="44.1">J14</text>
<text x="241.6" y="45.8">J15</text>
<text x="241.6" y="47.6">J16</text>
<text x="264.4" y="42.3">P10</text>
<text x="264.4" y="44.1">P11</text>
<text x="264.4" y="45.8">P12</text>
<text x="264.4" y="47.6">P13</text>
<text x="44" y="53">AB20</text>
<text x="44" y="51.2">T18</text>
<text x="241.3" y="53">K10</text>
<text x="242.2" y="49.4">K8</text>
<text x="242.2" y="51.2">K9</text>
<text x="264.4" y="49.4">P14</text>
<text x="264.4" y="51.2">P15</text>
<text x="264.4" y="53">P16</text>
<text x="44" y="56.5">AC20</text>
<text x="44" y="58.3">V21</text>
<text x="241.3" y="54.7">K11</text>
<text x="241.3" y="56.5">K12</text>
<text x="241.3" y="58.3">K13</text>
<text x="264.4" y="54.7">R7</text>
<text x="264.4" y="56.5">R8</text>
<text x="264.4" y="58.3">R9</text>
<text x="44" y="60.1">W21</text>
<text x="44" y="65.4">P20</text>
<text x="44" y="61.8">Y21</text>
<text x="44" y="63.6">P19</text>
<text x="241.3" y="60.1">K14</text>
<text x="241.3" y="61.8">K15</text>
<text x="241.3" y="63.6">K16</text>
<text x="242.4" y="65.4">L8</text>
<text x="264.4" y="60.1">R10</text>
<text x="264.4" y="61.8">R11</text>
<text x="264.4" y="63.6">R12</text>
<text x="264.4" y="65.4">R13</text>
<text x="44" y="69">R17</text>
<text x="58.7" y="69.7">VCC_IO</text>
<text x="120.1" y="69.7">VDD_ARM</text>
<text x="142.5" y="69">N5</text>
<text x="142.6" y="70.7">P5</text>
<text x="166.6" y="69">K17</text>
<text x="166.6" y="70.7">H17</text>
<text x="179.6" y="69.7">VCC_IO</text>
<text x="241.5" y="69">L10</text>
<text x="241.5" y="70.7">L11</text>
<text x="242.4" y="67.2">L9</text>
<text x="264.4" y="67.2">R14</text>
<text x="264.4" y="69">R15</text>
<text x="264.4" y="70.7">R16</text>
<text x="142.5" y="77.9">U5</text>
<text x="142.6" y="72.5">P6</text>
<text x="142.7" y="74.3">T5</text>
<text x="142.7" y="76.1">T6</text>
<text x="166.6" y="77.9">G11</text>
<text x="241.5" y="72.5">L12</text>
<text x="241.5" y="74.3">L13</text>
<text x="241.5" y="76.1">L14</text>
<text x="241.5" y="77.9">L15</text>
<text x="264.4" y="72.5">T7</text>
<text x="264.4" y="74.3">T8</text>
<text x="264.4" y="76.1">T9</text>
<text x="264.4" y="77.9">T10</text>
<text x="142.5" y="79.6">U6</text>
<text x="142.5" y="83.2">U8</text>
<text x="142.6" y="81.4">V5</text>
<text x="166.6" y="79.6">G16</text>
<text x="166.6" y="81.4">H7</text>
<text x="166.6" y="83.2">J17</text>
<text x="183.2" y="78.6">VDD_LOG</text>
<text x="241.5" y="79.6">L16</text>
<text x="241.9" y="81.4">M8</text>
<text x="241.9" y="83.2">M9</text>
<text x="264.4" y="79.6">T14</text>
<text x="264.4" y="81.4">T15</text>
<text x="264.4" y="83.2">T16</text>
<text x="142.5" y="85">U9</text>
<text x="142.6" y="86.7">V7</text>
<text x="142.6" y="88.5">V8</text>
<text x="166.6" y="85">L17</text>
<text x="166.6" y="86.7">N7</text>
<text x="166.6" y="88.5">P17</text>
<text x="241" y="85">M10</text>
<text x="241" y="86.7">M11</text>
<text x="241" y="88.5">M12</text>
<text x="264.4" y="85">AA16</text>
<text x="264.4" y="86.7">AA17</text>
<text x="264.4" y="88.5">AB10</text>
<text x="134.3" y="90.3">C0402</text>
<text x="141.7" y="92.1">V10</text>
<text x="166.6" y="90.3">T17</text>
<text x="116.5" y="123.7">VCC_IO</text>
<text x="38.6" y="131.2">G18</text>
<text x="38.6" y="129.4">G19</text>
<text x="38.6" y="134.7">K22</text>
<text x="38.6" y="136.5">K23</text>
<text x="38.6" y="133">L23</text>
<text x="38.6" y="143.6">AB19</text>
<text x="38.6" y="141.9">N22</text>
<text x="38.6" y="138.3">Y19</text>
<text x="121.8" y="138.3">C0402</text>
<text x="130.7" y="138.3">C0402</text>
<text x="139.6" y="138.3">C0402</text>
<text x="148.5" y="138.3">C0402</text>
<text x="157.4" y="138.3">C0402</text>
<text x="166.3" y="138.3">C0402</text>
<text x="175.2" y="138.3">C0402</text>
<text x="38.6" y="149">L19</text>
<text x="115.2" y="148.6">VDD_ARM</text>
<text x="38.6" y="154.3">K18</text>
<text x="38.6" y="152.5">L18</text>
<text x="38.6" y="150.7">K19</text>
<text x="38.6" y="159.6">H21</text>
<text x="38.6" y="157.9">AA15</text>
<text x="38.6" y="161.4">H20</text>
<text x="38.6" y="165">G23</text>
<text x="38.6" y="163.2">J21</text>
<text x="122" y="163.9">C0805</text>
<text x="130.9" y="163.9">C0603</text>
<text x="139.8" y="163.9">C0603</text>
<text x="148.7" y="163.9">C0402</text>
<text x="157.6" y="163.9">C0402</text>
<text x="166.5" y="163.9">C0402</text>
<text x="175.3" y="163.9">C0402</text>
<text x="48.9" y="171.7">VCC_IO</text>
<text x="115.2" y="173.5">VDD_LOG</text>
<text x="52.5" y="184.6">R0402</text>
<text x="59.6" y="184.6">R0402</text>
<text x="66.7" y="184.6">R0402</text>
<text x="73.8" y="184.6">R0402</text>
<text x="80.9" y="184.6">R0402</text>
<text x="88" y="184.6">R0402</text>
<text x="122" y="188.8">C0603</text>
<text x="130.9" y="188.8">C0402</text>
<text x="139.8" y="188.8">C0402</text>
<text x="148.7" y="188.8">C0402</text>
<text x="157.6" y="188.8">C0402</text>
<text x="166.5" y="188.8">C0402</text>
<text x="175.3" y="188.8">C0402</text>
<text x="227.6" y="193.4">Title</text>
<text x="227.6" y="198.8">Size</text>
<text x="229.4" y="200.6">A3</text>
<text x="234.7" y="198.8">Document Number</text>
<text x="286.3" y="198.8">Rev</text>
<text x="288.1" y="200.6">2</text>
<text x="227.6" y="204.1">Date:</text>
<text x="234.9" y="204.1">Monday, March 02, 2015</text>
<text x="263.2" y="204.1">Sheet</text>
<text x="272.1" y="204.1">10</text>
<text x="277.4" y="204.1">of</text>
<text x="282.7" y="204.1">15</text>
</g>
<g font-size="1.6" fill="#f00">
<text x="188.9" y="16.5">SPI0_CLK</text>
<text x="188.9" y="14.8">SPI0_CS</text>
<text x="201" y="16.5">12</text>
<text x="201" y="14.8">12</text>
<text x="188.9" y="20.1">SPI0_TX</text>
<text x="188.9" y="18.3">SPI0_RX</text>
<text x="201" y="18.3">12</text>
<text x="201" y="20.1">12</text>
<text x="104.9" y="92.8">6</text>
<text x="110.1" y="92.8">AVDD_COM</text>
<text x="55.5" y="130.3">I2C0_SDA</text>
<text x="67.6" y="130.3">12</text>
<text x="55.5" y="132.1">I2C0_SCL</text>
<text x="55.5" y="135.7">I2C1_SCL</text>
<text x="55.5" y="133.9">I2C1_SDA</text>
<text x="55.5" y="137.4">I2C2_SDA</text>
<text x="67.6" y="132.1">12</text>
<text x="67.6" y="135.7">6</text>
<text x="67.6" y="133.9">6</text>
<text x="67.6" y="137.4">6</text>
<text x="44.8" y="141.9">UART2_RX</text>
<text x="44.8" y="143.7">UART2_TX</text>
<text x="55.5" y="139.2">I2C2_SCL</text>
<text x="67.6" y="139.2">6</text>
<text x="62.3" y="147.9">UART2_TX</text>
<text x="62.6" y="146.3">UART2_RX</text>
<text x="62.6" y="149.9">UART3_RX</text>
<text x="74.7" y="146.3">7,12</text>
<text x="74.7" y="149.9">12</text>
<text x="74.7" y="147.9">7,12</text>
<text x="62.3" y="151.5">UART3_TX</text>
<text x="74.7" y="151.5">12</text>
<text x="55.2" y="158.6">PWM0</text>
<text x="67.6" y="158.6">12</text>
<text x="55.2" y="162.2">DVS0_CTL</text>
<text x="55.2" y="163.9">DVS1_CTL</text>
<text x="55.2" y="165.7">HDMI_CEC</text>
<text x="67.6" y="165.7">13</text>
<text x="67.6" y="162.2">6</text>
<text x="67.6" y="163.9">6</text>
<text x="43.1" y="189.9">I2C0_SDA</text>
<text x="43.1" y="191.7">I2C0_SCL</text>
<text x="43.1" y="193.4">I2C1_SDA</text>
<text x="43.1" y="195.2">I2C1_SCL</text>
<text x="43.1" y="197">I2C2_SDA</text>
<text x="43.1" y="198.8">I2C2_SCL</text>
</g>
<g font-size="1.3">
<text x="30.8" y="1.3">5</text>
<text x="88.9" y="1.3">4</text>
<text x="147" y="1.3">3</text>
<text x="205" y="1.3">2</text>
<text x="263.1" y="1.3">1</text>
<text x=".5" y="28.4">D</text>
<text x="292.6" y="28.4">D</text>
<text x=".5" y="79.5">C</text>
<text x="292.6" y="79.5">C</text>
<text x=".5" y="130.6">B</text>
<text x="292.6" y="130.6">B</text>
<text x=".5" y="181.7">A</text>
<text x="292.6" y="181.7">A</text>
<text x="30.8" y="207.4">5</text>
<text x="88.9" y="207.4">4</text>
<text x="147" y="207.4">3</text>
<text x="205" y="207.4">2</text>
<text x="263.1" y="207.4">1</text>
</g>
</svg>
